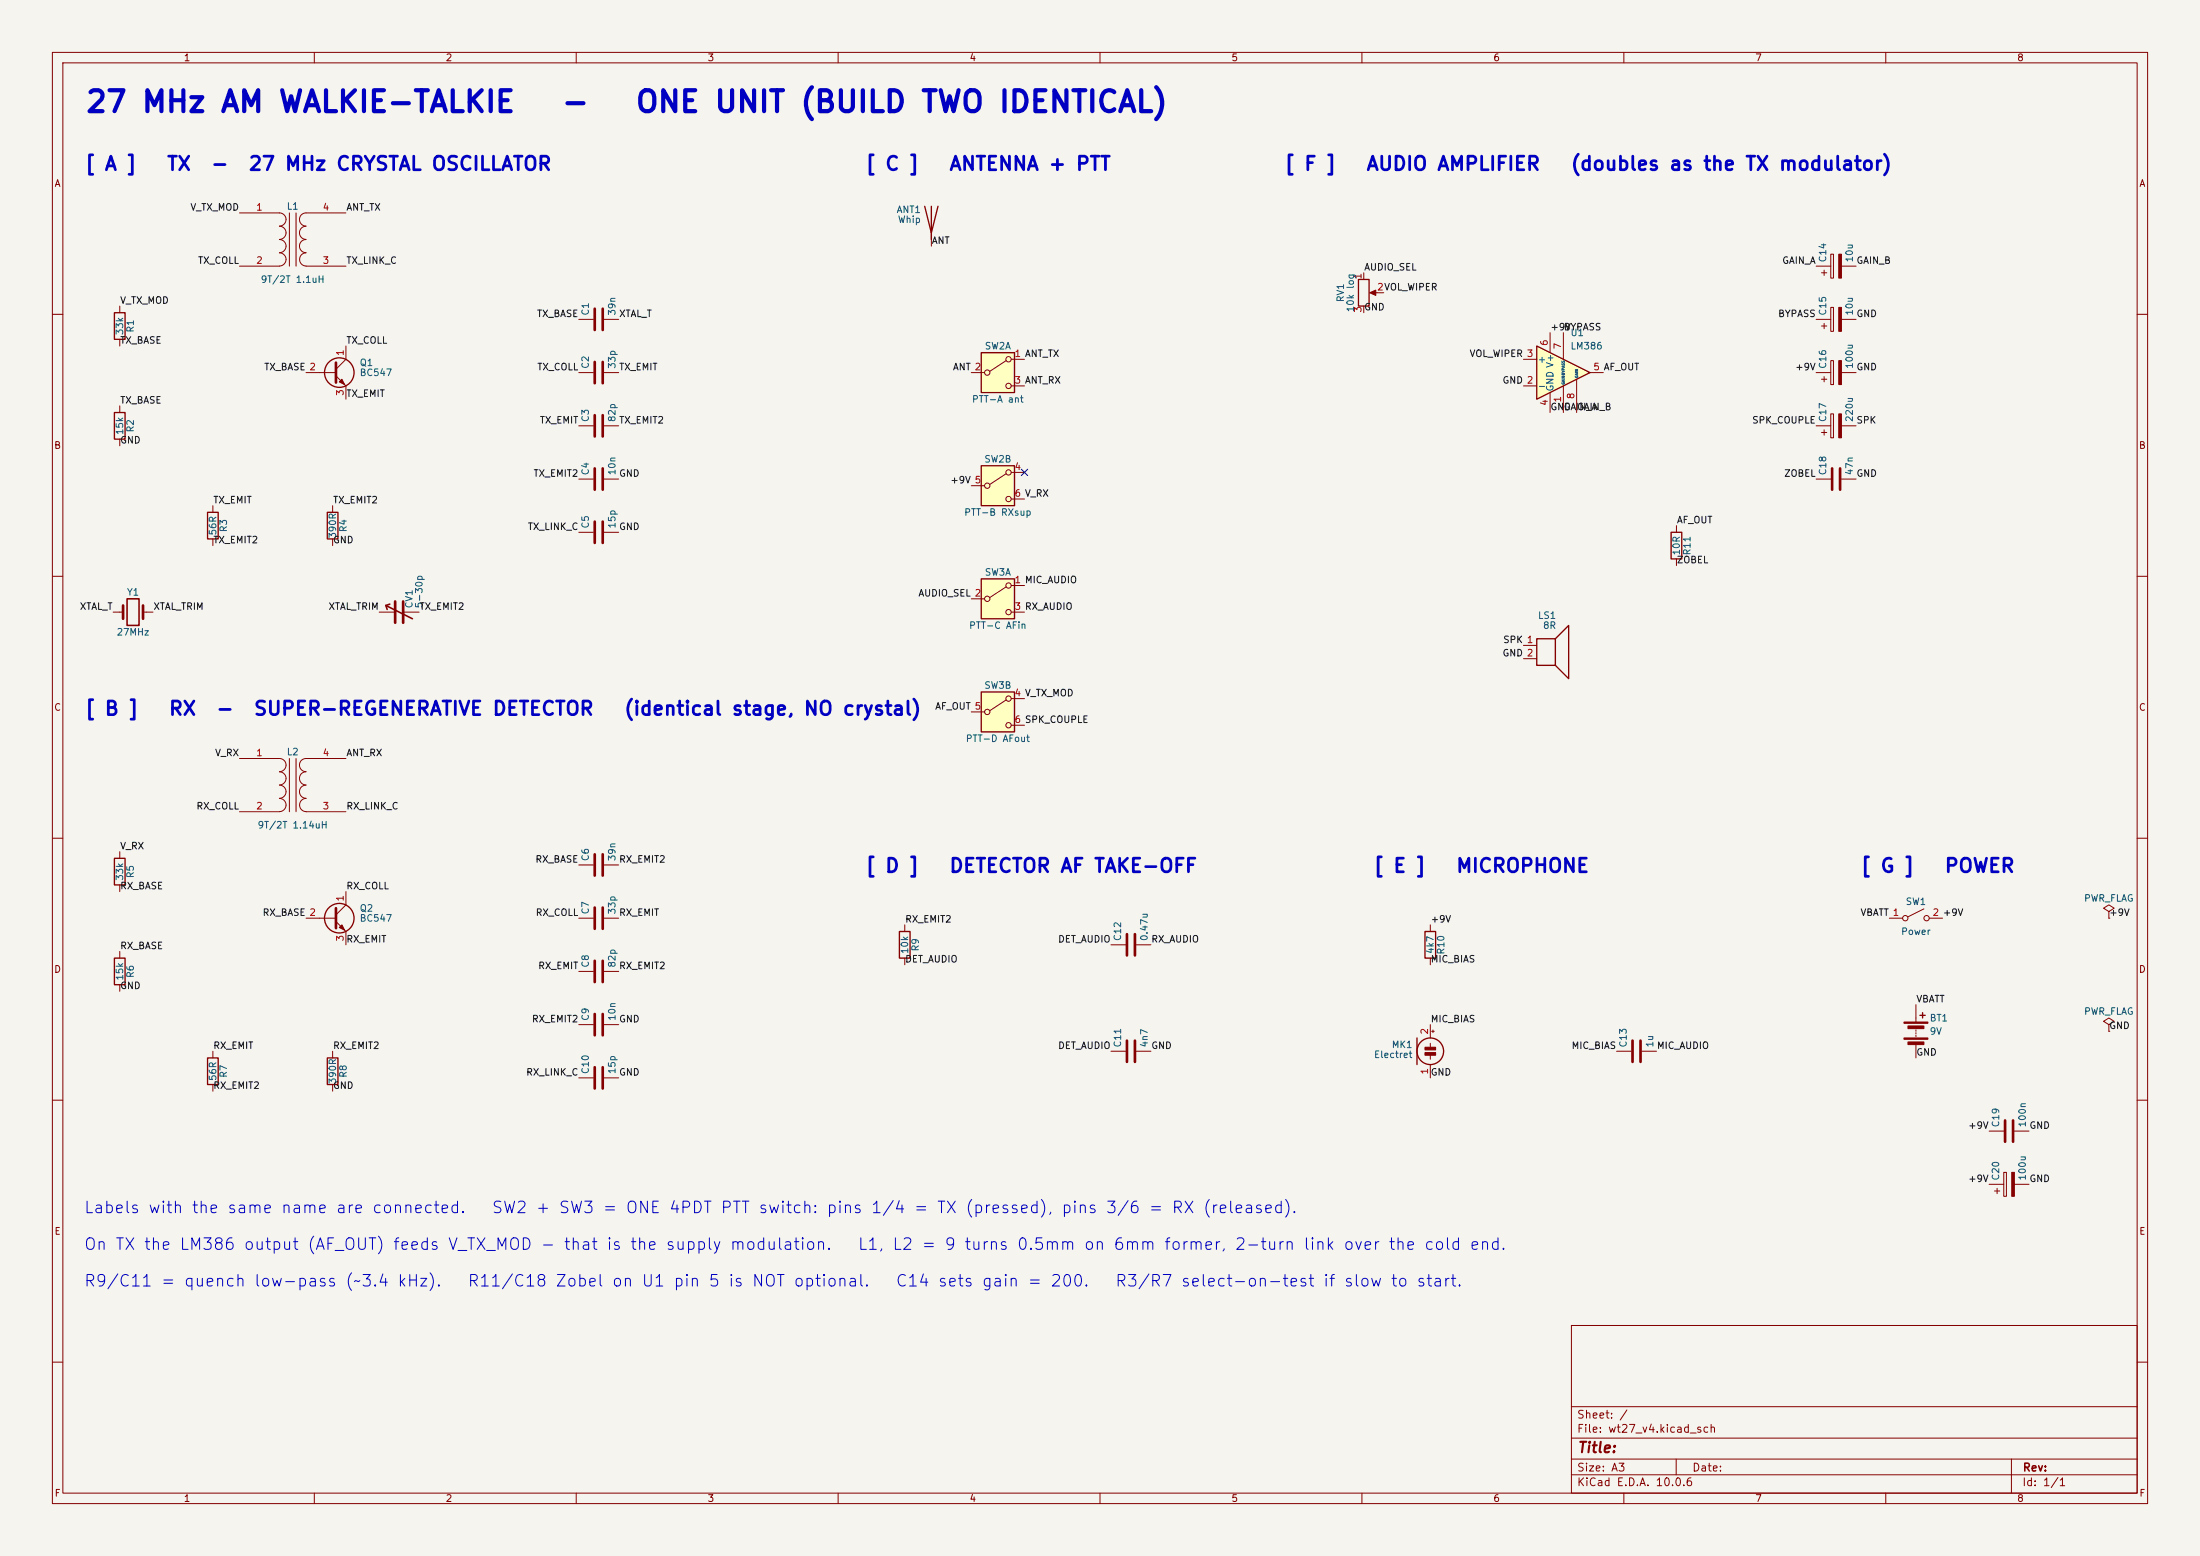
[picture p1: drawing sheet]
<svg xmlns="http://www.w3.org/2000/svg" width="420mm" height="297mm" viewBox="0 0 420 297" stroke-linecap="round" stroke-linejoin="round" font-family="sans-serif">
<path d="M0 0h420v297h-420z" fill="#f5f4ef" stroke="#f5f4ef" stroke-width=".19"/>
<g fill="none" stroke="#840000" stroke-width=".19">
<path d="M10 10h400v277h-400zM12 12h396v273h-396zM60 10v2M110 10v2M160 10v2M210 10v2M260 10v2M310 10v2M360 10v2M260.3 52.1v1.2M260.3 58.4v1.3M261.9 55.9h2.3"/>
<path d="M10 60h2M22.9 77.5v1.2M58.4 71.1h5.7M64.1 71.8l1.9 1.9v2.5M66 66v2.6l-1.9 1.9M110.5 71.1h2.8M110.5 61h2.8M115.3 71.1h2.8M115.3 61h2.8M346.7 71.1h2.8M347.7 72.4h1M348.2 71.9v1"/>
<path d="M349.5 68.8h.5v4.6h-.5zM349.5 79h.5v4.6h-.5zM351.5 71.1h2.8M408 60h2M22.9 83.8v1.3M40.6 96.5v1.3M110.5 81.3h2.8M115.3 81.3h2.8M346.7 81.3h2.8M347.7 82.6h1M348.2 82v1.1M351.5 81.3h2.8"/>
<path d="M10 110h2M40.6 102.9v1.2M408 110h2M10 160h2M408 160h2M10 210h2M408 210h2M300 253h108v32h-108zM10 260h2M300 278.5h108M300 274.5h108M300 268.5h108"/>
<path d="M320 278.5v3M384 278.5v6.5M408 260h2M60 285v2M110 285v2M160 285v2M210 285v2M260 285v2M300 281.5h108M310 285v2M360 285v2"/>
</g>
<g fill="none" stroke="#840000" stroke-width=".25">
<path d="M259.3 53.3h2.1v5.1h-2.1zM21.8 78.7h2.1v5.1h-2.1zM39.6 97.8h2.1v5.1h-2.1z"/>
<circle cx="64.8" cy="71.1" r="2.82"/>
</g>
<path d="M113.5 58.9v4.1M115.1 58.9v4.1M64.1 69.2v3.8M113.5 69.1v4.1M113.5 79.2v4.1M115.1 69.1v4.1M115.1 79.2v4.1" fill="none" stroke="#840000" stroke-width=".51"/>
<g fill="#840000" stroke="#840000" stroke-width=".19">
<path d="M261.5 55.9l1.1-.5v1z"/>
<path d="M64.8 72.9l.5-.5 .5 1z"/>
<path d="M351 68.8h.5v4.6h-.5z"/>
<path d="M351 79h.5v4.6h-.5z"/>
</g>
<path d="M187.3 88.9h6.4v7.6h-6.4z" fill="#ffffc2"/>
<g fill="none" stroke="#840000" stroke-width=".19">
<path d="M45.7 40.6h7.6a1.26 1.26 0 0 1 1.3 1.3 1.26 1.26 0 0 1-1.3 1.3M53.3 43.2a1.26 1.26 0 0 1 1.3 1.2 1.26 1.26 0 0 1-1.3 1.3 1.27 1.27 0 0 1 1.3 1.3 1.27 1.27 0 0 1-1.3 1.2 1.27 1.27 0 0 1 1.3 1.3 1.27 1.27 0 0 1-1.3 1.3h-7.6M55.2 40.6v10.2M56.5 40.6v10.2M57.2 49.5a1.24 1.24 0 0 0 1.2 1.3M58.4 43.2a1.25 1.25 0 0 0-1.2 1.2 1.25 1.25 0 0 0 1.2 1.3M58.4 45.7a1.25 1.25 0 0 0-1.2 1.3 1.25 1.25 0 0 0 1.2 1.2M58.4 50.8h7.6M58.4 48.3a1.23 1.23 0 0 0-1.2 1.2M66 40.6h-7.6a1.25 1.25 0 0 0-1.2 1.3 1.25 1.25 0 0 0 1.2 1.3M177.8 44.5v2.5M185.4 92.7h2.6"/>
<path d="M192.1 90.4l-3.1 2.1M193 90.2h2.6M193 95.3h2.6"/>
<circle cx="188.5" cy="92.7" r=".51"/>
<circle cx="192.5" cy="90.2" r=".51"/>
<circle cx="192.5" cy="95.3" r=".51"/>
</g>
<path d="M176.5 39.4l1.3 5.1 1.3-5.1M177.8 39.4v6.3M187.3 88.9h6.4v7.6h-6.4z" fill="none" stroke="#840000" stroke-width=".25"/>
<path d="M187.3 67.3h6.4v7.6h-6.4z" fill="#ffffc2"/>
<g fill="none" stroke="#840000" stroke-width=".19">
<path d="M185.4 71.1h2.6M192.1 68.8l-3.1 2.1M193 68.6h2.6M193 73.7h2.6"/>
<circle cx="188.5" cy="71.1" r=".51"/>
<circle cx="192.5" cy="73.7" r=".51"/>
<circle cx="192.5" cy="68.6" r=".51"/>
</g>
<path d="M187.3 67.3h6.4v7.6h-6.4z" fill="none" stroke="#840000" stroke-width=".25"/>
<path d="M187.3 110.5h6.4v7.6h-6.4z" fill="#ffffc2"/>
<g fill="none" stroke="#840000" stroke-width=".19">
<path d="M22.9 58.4v1.3M349.5 58.7h.5v4.5h-.5zM22.9 64.8v1.2M346.7 61h2.8M347.7 62.2h1M348.2 61.7v1M351.5 61h2.8M110.5 91.4h2.8M115.3 91.4h2.8M72.4 116.8h3M77 116.8h3M110.5 101.6h2.8"/>
<path d="M115.3 101.6h2.8M185.4 114.3h2.6M192.1 112l-3.1 2M193 111.8h2.6M193 116.8h2.6"/>
<circle cx="188.5" cy="114.3" r=".51"/>
<circle cx="192.5" cy="116.8" r=".51"/>
<circle cx="192.5" cy="111.8" r=".51"/>
</g>
<path d="M21.8 59.7h2.1v5.1h-2.1zM187.3 110.5h6.4v7.6h-6.4z" fill="none" stroke="#840000" stroke-width=".25"/>
<path d="M113.5 89.4v4.1M113.5 99.6v4M115.1 89.4v4.1M115.1 99.6v4M75.4 114.8v4.1M77 114.8v4.1" fill="none" stroke="#840000" stroke-width=".51"/>
<path d="M73.7 115.6l5 2.5M73.7 115.6l.2 .7M74.4 115.3l-.7 .3" fill="none" stroke="#840000" stroke-width=".3"/>
<path d="M351 58.7h.5v4.5h-.5z" fill="#840000" stroke="#840000" stroke-width=".19"/>
<path d="M187.3 132.1h6.4v7.6h-6.4z" fill="#ffffc2"/>
<g fill="none" stroke="#840000" stroke-width=".19">
<path d="M185.4 135.9h2.6M192.1 133.6l-3.1 2M193 133.4h2.6M193 138.4h2.6"/>
<circle cx="188.5" cy="135.9" r=".51"/>
<circle cx="192.5" cy="138.4" r=".51"/>
<circle cx="192.5" cy="133.4" r=".51"/>
</g>
<path d="M187.3 132.1h6.4v7.6h-6.4z" fill="none" stroke="#840000" stroke-width=".25"/>
<path d="M293.4 66l10.1 5.1-10.1 5.1z" fill="#ffffc2"/>
<g fill="none" stroke="#840000" stroke-width=".25">
<path d="M293.4 66l10.1 5.1-10.1 5.1zM62.5 97.8h2v5.1h-2zM319 101.6h2.1v5.1h-2.1zM293.4 121.9h3.5v5.1h-3.5zM296.9 121.9l2.6-2.5v10.1l-2.6-2.5M21.8 163.8h2.1v5.1h-2.1zM171.7 177.8h2v5.1h-2zM272 177.8h2.1v5.1h-2.1zM21.8 182.9h2.1v5.1h-2.1zM270.5 198.1v5.1M366.5 193.8h1M367 193.3v1"/>
<path d="M39.6 201.9h2.1v5.1h-2.1zM62.5 201.9h2v5.1h-2z"/>
<circle cx="64.8" cy="175.3" r="2.82"/>
<circle cx="273" cy="200.7" r="2.54"/>
</g>
<g fill="none" stroke="#840000" stroke-width=".19">
<path d="M346.7 50.8h2.8M347.7 52.1h1M348.2 51.6v1M349.5 48.5h.5v4.6h-.5zM351.5 50.8h2.8M290.8 73.7h2.6M290.8 68.6h2.6M295.9 63.5v3.8M295.9 74.9v3.8M298.4 63.5v5.1M298.4 73.7v5M301 72.4v6.3"/>
<path d="M303.5 71.1h2.6M63.5 96.5v1.3M346.7 91.4h2.8M351.5 91.4h2.8M21.6 116.8h1.9M27.3 116.8h1.9M63.5 102.9v1.2M320 100.3v1.3M320 106.7v1.3M290.8 123.2h2.6M290.8 125.7h2.6M45.7 144.8h7.6a1.26 1.26 0 0 1 1.3 1.2 1.26 1.26 0 0 1-1.3 1.3"/>
<path d="M53.3 147.3a1.26 1.26 0 0 1 1.3 1.3 1.26 1.26 0 0 1-1.3 1.2 1.27 1.27 0 0 1 1.3 1.3 1.27 1.27 0 0 1-1.3 1.3 1.27 1.27 0 0 1 1.3 1.3 1.27 1.27 0 0 1-1.3 1.2h-7.6M55.2 144.8v10.1M56.5 144.8v10.1M57.2 153.7a1.24 1.24 0 0 0 1.2 1.2M58.4 147.3a1.25 1.25 0 0 0-1.2 1.3 1.25 1.25 0 0 0 1.2 1.2M58.4 149.9a1.25 1.25 0 0 0-1.2 1.2 1.25 1.25 0 0 0 1.2 1.3M58.4 154.9h7.6M58.4 152.4a1.23 1.23 0 0 0-1.2 1.3M66 144.8h-7.6a1.25 1.25 0 0 0-1.2 1.2 1.25 1.25 0 0 0 1.2 1.3M22.9 162.6v1.2M22.9 168.9v1.3M58.4 175.3h5.7"/>
<path d="M64.1 175.9l1.9 1.9v2.5M66 170.2v2.5l-1.9 1.9M110.5 175.3h2.8M110.5 165.1h2.8M115.3 175.3h2.8M115.3 165.1h2.8M172.7 176.5v1.3M273 176.5v1.3M360.7 175.3h2.5M367.3 173.5l-3.1 1.5M368.3 175.3h2.5M402.6 174l1-.6-1-.7-1 .7 1 .6v1.3"/>
<path d="M402.6 175.3h.1M22.9 181.6v1.3M22.9 188v1.2M110.5 195.6h2.8M110.5 185.4h2.8M115.3 195.6h2.8M115.3 185.4h2.8M172.7 182.9v1.3M212.1 180.3h2.8M216.9 180.3h2.8M273 182.9v1.3M273 195.6v2.5"/>
<path d="M273 199.1v.8M273.3 196.9h.5M273.6 196.6v.5M365.8 191.8v3.3M365.8 196.6v.3M365.8 197.1v.3M365.8 197.6v.3M365.8 199.4v2.5M402.6 195.6l1-.7-1-.6-1 .6 1 .7v1.3M402.6 196.9h.1M40.6 200.7v1.2M40.6 207v1.3"/>
<path d="M63.5 200.7v1.2M63.5 207v1.3M110.5 205.7h2.8M115.3 205.7h2.8M212.1 200.7h2.8M216.9 200.7h2.8M273 201.4v.8M273 203.2v2.5M308.6 200.7h2.8M313.4 200.7h2.8M379.7 215.9h2.8M384.6 215.9h2.7"/>
<path d="M379.7 226.1h2.8M380.7 227.3h1.1M381.3 226.8v1M382.5 223.8h.5v4.5h-.5zM384.6 226.1h2.7"/>
<circle cx="363.7" cy="175.3" r=".51"/>
<circle cx="367.8" cy="175.3" r=".51"/>
</g>
<g fill="none" stroke="#840000" stroke-width=".51">
<path d="M349.8 89.4v4.1M351.3 89.4v4.1M23.5 115.6v2.5M27.3 115.6v2.5M64.1 173.4v3.8M113.5 163.1v4M113.5 173.2v4.1M115.1 163.1v4M115.1 173.2v4.1M215.1 178.3v4.1M216.7 178.3v4.1M113.5 183.4v4.1"/>
<path d="M113.5 193.5v4.1M115.1 183.4v4.1M115.1 193.5v4.1M215.1 198.6v4.1M216.7 198.6v4.1M311.7 198.6v4.1M313.2 198.6v4.1M113.5 203.7v4.1M115.1 203.7v4.1M382.8 213.9v4M384.3 213.9v4"/>
</g>
<g fill="#840000" stroke="#840000" stroke-width=".19">
<path d="M351 48.5h.5v4.6h-.5z"/>
<path d="M363.5 195.1h4.5v.2h-4.5z"/>
<path d="M363.5 198.1h4.5v.3h-4.5z"/>
<path d="M364.2 195.8h3.1v.5h-3.1z"/>
<path d="M364.2 198.9h3.1v.5h-3.1z"/>
<path d="M384 223.8h.6v4.5h-.6z"/>
<path d="M272 199.9h2.1v.5h-2.1z"/>
<path d="M272 200.9h2.1v.5h-2.1z"/>
<path d="M64.8 177l.5-.5 .5 1z"/>
</g>
<path d="M24.3 114.3h2.2v5.1h-2.2z" fill="none" stroke="#840000" stroke-width=".3"/>
<path d="M195 89.6l1.2 1.2M196.2 89.6l-1.2 1.2" fill="none" stroke="#000084" stroke-width=".19"/>
<g font-size="4" fill="#0000c2">
<text x="16.1" y="22.4">27 MHz AM WALKIE-TALKIE</text>
<text x="107" y="22.4">-</text>
<text x="121.1" y="22.4">ONE UNIT (BUILD TWO IDENTICAL)</text>
</g>
<g font-size="2.6" fill="#0000c2">
<text x="16.1" y="33.2">[ A ]</text>
<text x="31.7" y="33.2">TX</text>
<text x="40.1" y="33.2">-</text>
<text x="47.3" y="33.2">27 MHz CRYSTAL OSCILLATOR</text>
<text x="165.1" y="33.2">[ C ]</text>
<text x="181.1" y="33.2">ANTENNA + PTT</text>
<text x="245.1" y="33.2">[ F ]</text>
<text x="260.7" y="33.2">AUDIO AMPLIFIER</text>
<text x="299.7" y="33.2">(doubles as the TX modulator)</text>
<text x="16.1" y="137.2">[ B ]</text>
<text x="32.1" y="137.2">RX</text>
<text x="41.1" y="137.2">-</text>
<text x="48.3" y="137.2">SUPER-REGENERATIVE DETECTOR</text>
<text x="119" y="137.2">(identical stage, NO crystal)</text>
<text x="165.1" y="167.2">[ D ]</text>
<text x="181.1" y="167.2">DETECTOR AF TAKE-OFF</text>
<text x="262.1" y="167.2">[ E ]</text>
<text x="277.8" y="167.2">MICROPHONE</text>
<text x="355.1" y="167.2">[ G ]</text>
<text x="371.1" y="167.2">POWER</text>
</g>
<g font-size="2.2" fill="#0000c2">
<text x="15.9" y="232.1">Labels with the same name are connected.</text>
<text x="93.7" y="232.1">SW2 + SW3 = ONE 4PDT PTT switch: pins 1/4 = TX (pressed), pins 3/6 = RX (released).</text>
<text x="15.9" y="239.1">On TX the LM386 output (AF_OUT) feeds V_TX_MOD - that is the supply modulation.</text>
<text x="163.6" y="239.1">L1, L2 = 9 turns 0.5mm on 6mm former, 2-turn link over the cold end.</text>
<text x="15.9" y="246.1">R9/C11 = quench low-pass (~3.4 kHz).</text>
<text x="89.1" y="246.1">R11/C18 Zobel on U1 pin 5 is NOT optional.</text>
<text x="170.8" y="246.1">C14 sets gain = 200.</text>
<text x="212.7" y="246.1">R3/R7 select-on-test if slow to start.</text>
</g>
<text font-size="2" fill="#840000" x="301" y="277.8">Title:</text>
<g font-size="1.5" fill="#840000">
<text x="300.9" y="273.8">File: wt27_v4.kicad_sch</text>
<text x="300.9" y="271.1">Sheet: /</text>
<text x="300.9" y="281.2">Size: A3</text>
<text x="322.9" y="281.2">Date:</text>
<text x="386" y="281.2">Rev:</text>
<text x="300.9" y="284">KiCad E.D.A. 10.0.6</text>
<text x="385.9" y="284">Id: 1/1</text>
</g>
<g font-size="1.3" fill="#840000">
<text x="35" y="12">1</text>
<text x="85" y="12">2</text>
<text x="135" y="12">3</text>
<text x="185" y="12">4</text>
<text x="235" y="12">5</text>
<text x="285" y="12">6</text>
<text x="335" y="12">7</text>
<text x="385" y="12">8</text>
<text x="10.3" y="36">A</text>
<text x="408.3" y="36">A</text>
<text x="10.2" y="86">B</text>
<text x="408.2" y="86">B</text>
<text x="10.2" y="136">C</text>
<text x="408.2" y="136">C</text>
<text x="10.2" y="186">D</text>
<text x="408.2" y="186">D</text>
<text x="10.3" y="236">E</text>
<text x="408.3" y="236">E</text>
<text x="10.3" y="286">F</text>
<text x="35" y="287">1</text>
<text x="85" y="287">2</text>
<text x="135" y="287">3</text>
<text x="185" y="287">4</text>
<text x="235" y="287">5</text>
<text x="285" y="287">6</text>
<text x="335" y="287">7</text>
<text x="385" y="287">8</text>
<text x="408.3" y="286">F</text>
</g>
<g font-size="1.3" fill="#0f0f0f">
<text x="36.2" y="40.5">V_TX_MOD</text>
<text x="66" y="40.5">ANT_TX</text>
<text x="177.8" y="46.9">ANT</text>
<text x="37.7" y="50.7">TX_COLL</text>
<text x="66" y="50.7">TX_LINK_C</text>
<text x="260.3" y="51.9">AUDIO_SEL</text>
<text x="340.1" y="50.7">GAIN_A</text>
<text x="354.3" y="50.7">GAIN_B</text>
<text x="22.8" y="58.3">V_TX_MOD</text>
<text x="260.3" y="59.6">GND</text>
<text x="22.8" y="65.9">TX_BASE</text>
<text x="66" y="65.9">TX_COLL</text>
<text x="102.4" y="60.8">TX_BASE</text>
<text x="118.1" y="60.8">XTAL_T</text>
<text x="295.9" y="63.4">+9V</text>
<text x="298.4" y="63.4">BYPASS</text>
<text x="339.3" y="60.8">BYPASS</text>
<text x="354.3" y="60.8">GND</text>
<text x="50.3" y="71">TX_BASE 2</text>
<text x="102.5" y="71">TX_COLL</text>
<text x="118.1" y="71">TX_EMIT</text>
<text x="181.8" y="71">ANT 2</text>
<text x="280.4" y="68.5">VOL_WIPER 3</text>
<text x="342.6" y="71">+9V</text>
<text x="354.3" y="71">GND</text>
<text x="22.8" y="77.3">TX_BASE</text>
<text x="66" y="76.1">TX_EMIT</text>
<text x="286.7" y="73.5">GND 2</text>
<text x="102.9" y="81.2">TX_EMIT</text>
<text x="118.1" y="81.2">TX_EMIT2</text>
<text x="295.9" y="78.6">GND</text>
<text x="298.4" y="78.6">GAIN_A</text>
<text x="301" y="78.6">GAIN_B</text>
<text x="334.4" y="81.2">SPK_COUPLE</text>
<text x="354.3" y="81.2">SPK</text>
<text x="22.8" y="85">GND</text>
<text x="101.7" y="91.3">TX_EMIT2</text>
<text x="118.1" y="91.3">GND</text>
<text x="181.3" y="92.6">+9V 5</text>
<text x="340.5" y="91.3">ZOBEL</text>
<text x="354.3" y="91.3">GND</text>
<text x="40.6" y="96.4">TX_EMIT</text>
<text x="63.5" y="96.4">TX_EMIT2</text>
<text x="100.6" y="101.5">TX_LINK_C</text>
<text x="118.1" y="101.5">GND</text>
<text x="320" y="100.2">AF_OUT</text>
<text x="40.6" y="104">TX_EMIT2</text>
<text x="63.5" y="104">GND</text>
<text x="320" y="107.8">ZOBEL</text>
<text x="15.1" y="116.7">XTAL_T</text>
<text x="29.2" y="116.7">XTAL_TRIM</text>
<text x="62.6" y="116.7">XTAL_TRIM</text>
<text x="80" y="116.7">TX_EMIT2</text>
<text x="175.2" y="114.2">AUDIO_SEL 2</text>
<text x="286.7" y="125.6">GND 2</text>
<text x="286.9" y="123.1">SPK 1</text>
<text x="178.4" y="135.8">AF_OUT 5</text>
<text x="41" y="144.7">V_RX</text>
<text x="66" y="144.7">ANT_RX</text>
<text x="37.4" y="154.8">RX_COLL</text>
<text x="66" y="154.8">RX_LINK_C</text>
<text x="22.8" y="162.4">V_RX</text>
<text x="102.1" y="165">RX_BASE</text>
<text x="118.1" y="165">RX_EMIT2</text>
<text x="22.8" y="170.1">RX_BASE</text>
<text x="66" y="170.1">RX_COLL</text>
<text x="50" y="175.1">RX_BASE 2</text>
<text x="102.2" y="175.1">RX_COLL</text>
<text x="118.1" y="175.1">RX_EMIT</text>
<text x="172.7" y="176.4">RX_EMIT2</text>
<text x="273" y="176.4">+9V</text>
<text x="355.1" y="175.1">VBATT 1</text>
<text x="402.6" y="175.1">+9V</text>
<text x="22.8" y="181.5">RX_BASE</text>
<text x="66" y="180.2">RX_EMIT</text>
<text x="102.6" y="185.3">RX_EMIT</text>
<text x="118.1" y="185.3">RX_EMIT2</text>
<text x="172.7" y="184">DET_AUDIO</text>
<text x="201.9" y="180.2">DET_AUDIO</text>
<text x="219.7" y="180.2">RX_AUDIO</text>
<text x="273" y="184">MIC_BIAS</text>
<text x="22.8" y="189.1">GND</text>
<text x="365.7" y="191.6">VBATT</text>
<text x="101.4" y="195.5">RX_EMIT2</text>
<text x="118.1" y="195.5">GND</text>
<text x="273" y="195.5">MIC_BIAS</text>
<text x="402.6" y="196.7">GND</text>
<text x="40.6" y="200.5">RX_EMIT</text>
<text x="63.5" y="200.5">RX_EMIT2</text>
<text x="201.9" y="200.5">DET_AUDIO</text>
<text x="219.7" y="200.5">GND</text>
<text x="299.9" y="200.5">MIC_BIAS</text>
<text x="316.2" y="200.5">MIC_AUDIO</text>
<text x="365.7" y="201.8">GND</text>
<text x="40.6" y="208.2">RX_EMIT2</text>
<text x="63.5" y="208.2">GND</text>
<text x="100.3" y="205.6">RX_LINK_C</text>
<text x="118.1" y="205.6">GND</text>
<text x="273" y="205.6">GND</text>
<text x="375.6" y="215.8">+9V</text>
<text x="387.3" y="215.8">GND</text>
<text x="375.6" y="225.9">+9V</text>
<text x="387.3" y="225.9">GND</text>
</g>
<g font-size="1.3" fill="#a90000">
<text x="48.8" y="40.5">1</text>
<text x="61.5" y="40.5">4</text>
<text x="48.8" y="50.7">2</text>
<text x="61.5" y="50.7">3</text>
<text x="260.2" y="53.4" transform="rotate(-90 260.2 53.4)">1</text>
<text x="260.2" y="59.8" transform="rotate(-90 260.2 59.8)">3</text>
<text x="262.8" y="55.7">2VOL_WIPER</text>
<text x="65.9" y="68" transform="rotate(-90 65.9 68)">1</text>
<text x="193.6" y="68.4">1 ANT_TX</text>
<text x="295.8" y="66.1" transform="rotate(-90 295.8 66.1)">6</text>
<text x="298.3" y="66.8" transform="rotate(-90 298.3 66.8)">7</text>
<text x="304.1" y="71">5 AF_OUT</text>
<text x="65.9" y="75.7" transform="rotate(-90 65.9 75.7)">3</text>
<text x="193.6" y="73.5">3 ANT_RX</text>
<text x="295.8" y="77.6" transform="rotate(-90 295.8 77.6)">4</text>
<text x="298.3" y="76.9" transform="rotate(-90 298.3 76.9)">1</text>
<text x="300.9" y="76.3" transform="rotate(-90 300.9 76.3)">8</text>
<text x="193.6" y="90">4</text>
<text x="193.6" y="95.1">6 V_RX</text>
<text x="193.6" y="111.6">1 MIC_AUDIO</text>
<text x="193.6" y="116.7">3 RX_AUDIO</text>
<text x="193.6" y="133.2">4 V_TX_MOD</text>
<text x="193.6" y="138.3">6 SPK_COUPLE</text>
<text x="48.8" y="144.6">1</text>
<text x="61.5" y="144.6">4</text>
<text x="48.8" y="154.8">2</text>
<text x="61.5" y="154.8">3</text>
<text x="65.9" y="172.2" transform="rotate(-90 65.9 172.2)">1</text>
<text x="65.9" y="179.8" transform="rotate(-90 65.9 179.8)">3</text>
<text x="368.8" y="175.1">2 +9V</text>
<text x="272.9" y="197.6" transform="rotate(-90 272.9 197.6)">2</text>
<text x="272.9" y="205.2" transform="rotate(-90 272.9 205.2)">1</text>
</g>
<g font-size="1.3" fill="#006464">
<text x="54.6" y="40.3">L1</text>
<text x="171.1" y="41">ANT1</text>
<text x="171.3" y="42.9">Whip</text>
<text x="348.9" y="50.2" transform="rotate(-90 348.9 50.2)">C14</text>
<text x="354" y="50.2" transform="rotate(-90 354 50.2)">10u</text>
<text x="49.7" y="54.3">9T/2T 1.1uH</text>
<text x="256.9" y="57.8" transform="rotate(-90 256.9 57.8)">RV1</text>
<text x="258.8" y="59.7" transform="rotate(-90 258.8 59.7)">10k log</text>
<text x="23.8" y="64.1" transform="rotate(-90 23.8 64.1)">33k</text>
<text x="25.9" y="63.6" transform="rotate(-90 25.9 63.6)">R1</text>
<text x="112.7" y="60.3" transform="rotate(-90 112.7 60.3)">C1</text>
<text x="117.8" y="60.3" transform="rotate(-90 117.8 60.3)">39n</text>
<text x="299.7" y="64.5">U1</text>
<text x="348.9" y="60.3" transform="rotate(-90 348.9 60.3)">C15</text>
<text x="354" y="60.3" transform="rotate(-90 354 60.3)">10u</text>
<text x="68.6" y="70.2">Q1</text>
<text x="112.7" y="70.5" transform="rotate(-90 112.7 70.5)">C2</text>
<text x="117.8" y="70.5" transform="rotate(-90 117.8 70.5)">33p</text>
<text x="187.9" y="67">SW2A</text>
<text x="293.5" y="69.5">+</text>
<text x="299.7" y="67">LM386</text>
<text x="348.9" y="70.5" transform="rotate(-90 348.9 70.5)">C16</text>
<text x="354" y="70.5" transform="rotate(-90 354 70.5)">100u</text>
<text x="68.6" y="72.1">BC547</text>
<text x="185.4" y="77.2">PTT-A ant</text>
<text x="293.5" y="74.6">-</text>
<text x="296.9" y="74.8" transform="rotate(-90 296.9 74.8)">GND V+</text>
<text x="23.8" y="83.1" transform="rotate(-90 23.8 83.1)">15k</text>
<text x="25.9" y="82.6" transform="rotate(-90 25.9 82.6)">R2</text>
<text x="112.7" y="80.7" transform="rotate(-90 112.7 80.7)">C3</text>
<text x="117.8" y="80.7" transform="rotate(-90 117.8 80.7)">82p</text>
<text x="348.9" y="80.7" transform="rotate(-90 348.9 80.7)">C17</text>
<text x="354" y="80.7" transform="rotate(-90 354 80.7)">220u</text>
<text x="187.8" y="88.6">SW2B</text>
<text x="112.7" y="90.8" transform="rotate(-90 112.7 90.8)">C4</text>
<text x="117.8" y="90.8" transform="rotate(-90 117.8 90.8)">10n</text>
<text x="348.9" y="90.8" transform="rotate(-90 348.9 90.8)">C18</text>
<text x="354" y="90.8" transform="rotate(-90 354 90.8)">47n</text>
<text x="43.6" y="101.7" transform="rotate(-90 43.6 101.7)">R3</text>
<text x="66.5" y="101.7" transform="rotate(-90 66.5 101.7)">R4</text>
<text x="112.7" y="101" transform="rotate(-90 112.7 101)">C5</text>
<text x="117.8" y="101" transform="rotate(-90 117.8 101)">15p</text>
<text x="184" y="98.8">PTT-B RXsup</text>
<text x="41.6" y="102.3" transform="rotate(-90 41.6 102.3)">56R</text>
<text x="64.5" y="102.9" transform="rotate(-90 64.5 102.9)">390R</text>
<text x="321" y="106.1" transform="rotate(-90 321 106.1)">10R</text>
<text x="323" y="106.1" transform="rotate(-90 323 106.1)">R11</text>
<text x="24.1" y="114">Y1</text>
<text x="187.9" y="110.2">SW3A</text>
<text x="79.1" y="116.2" transform="rotate(-90 79.1 116.2)">CV1</text>
<text x="81" y="116.2" transform="rotate(-90 81 116.2)">5-30p</text>
<text x="293.5" y="118.4">LS1</text>
<text x="22.2" y="121.6">27MHz</text>
<text x="184.9" y="120.3">PTT-C AFin</text>
<text x="294.5" y="120.3">8R</text>
<text x="187.8" y="131.8">SW3B</text>
<text x="184.3" y="141.9">PTT-D AFout</text>
<text x="54.6" y="144.5">L2</text>
<text x="49.1" y="158.4">9T/2T 1.14uH</text>
<text x="25.9" y="167.7" transform="rotate(-90 25.9 167.7)">R5</text>
<text x="112.7" y="164.5" transform="rotate(-90 112.7 164.5)">C6</text>
<text x="117.8" y="164.5" transform="rotate(-90 117.8 164.5)">39n</text>
<text x="23.8" y="168.2" transform="rotate(-90 23.8 168.2)">33k</text>
<text x="363.7" y="173">SW1</text>
<text x="397.7" y="172.4">PWR_FLAG</text>
<text x="68.6" y="174.3">Q2</text>
<text x="68.6" y="176.2">BC547</text>
<text x="112.7" y="174.6" transform="rotate(-90 112.7 174.6)">C7</text>
<text x="117.8" y="174.6" transform="rotate(-90 117.8 174.6)">33p</text>
<text x="214.3" y="179.7" transform="rotate(-90 214.3 179.7)">C12</text>
<text x="219.4" y="179.7" transform="rotate(-90 219.4 179.7)">0.47u</text>
<text x="362.8" y="178.8">Power</text>
<text x="112.7" y="184.8" transform="rotate(-90 112.7 184.8)">C8</text>
<text x="117.8" y="184.8" transform="rotate(-90 117.8 184.8)">82p</text>
<text x="173.7" y="182.2" transform="rotate(-90 173.7 182.2)">10k</text>
<text x="175.7" y="181.7" transform="rotate(-90 175.7 181.7)">R9</text>
<text x="274" y="182.2" transform="rotate(-90 274 182.2)">4k7</text>
<text x="276" y="182.3" transform="rotate(-90 276 182.3)">R10</text>
<text x="23.8" y="187.3" transform="rotate(-90 23.8 187.3)">15k</text>
<text x="25.9" y="186.8" transform="rotate(-90 25.9 186.8)">R6</text>
<text x="112.7" y="195" transform="rotate(-90 112.7 195)">C9</text>
<text x="117.8" y="195" transform="rotate(-90 117.8 195)">10n</text>
<text x="368.3" y="195.3">BT1</text>
<text x="368.3" y="197.8">9V</text>
<text x="397.7" y="194">PWR_FLAG</text>
<text x="214.3" y="200" transform="rotate(-90 214.3 200)">C11</text>
<text x="219.4" y="200" transform="rotate(-90 219.4 200)">4n7</text>
<text x="262.2" y="202.3">Electret</text>
<text x="265.6" y="200.4">MK1</text>
<text x="310.8" y="200" transform="rotate(-90 310.8 200)">C13</text>
<text x="315.9" y="200" transform="rotate(-90 315.9 200)">1u</text>
<text x="41.6" y="206.4" transform="rotate(-90 41.6 206.4)">56R</text>
<text x="43.6" y="205.8" transform="rotate(-90 43.6 205.8)">R7</text>
<text x="64.5" y="207" transform="rotate(-90 64.5 207)">390R</text>
<text x="66.5" y="205.8" transform="rotate(-90 66.5 205.8)">R8</text>
<text x="112.7" y="205.1" transform="rotate(-90 112.7 205.1)">C10</text>
<text x="117.8" y="205.1" transform="rotate(-90 117.8 205.1)">15p</text>
<text x="382" y="215.3" transform="rotate(-90 382 215.3)">C19</text>
<text x="387" y="215.3" transform="rotate(-90 387 215.3)">100n</text>
<text x="382" y="225.4" transform="rotate(-90 382 225.4)">C20</text>
<text x="387" y="225.4" transform="rotate(-90 387 225.4)">100u</text>
</g>
<g font-size=".5" fill="#006464">
<text x="298.8" y="73.5" transform="rotate(-90 298.8 73.5)">GAINBYPASS</text>
<text x="301.4" y="72.2" transform="rotate(-90 301.4 72.2)">GAIN</text>
</g>
</svg>
